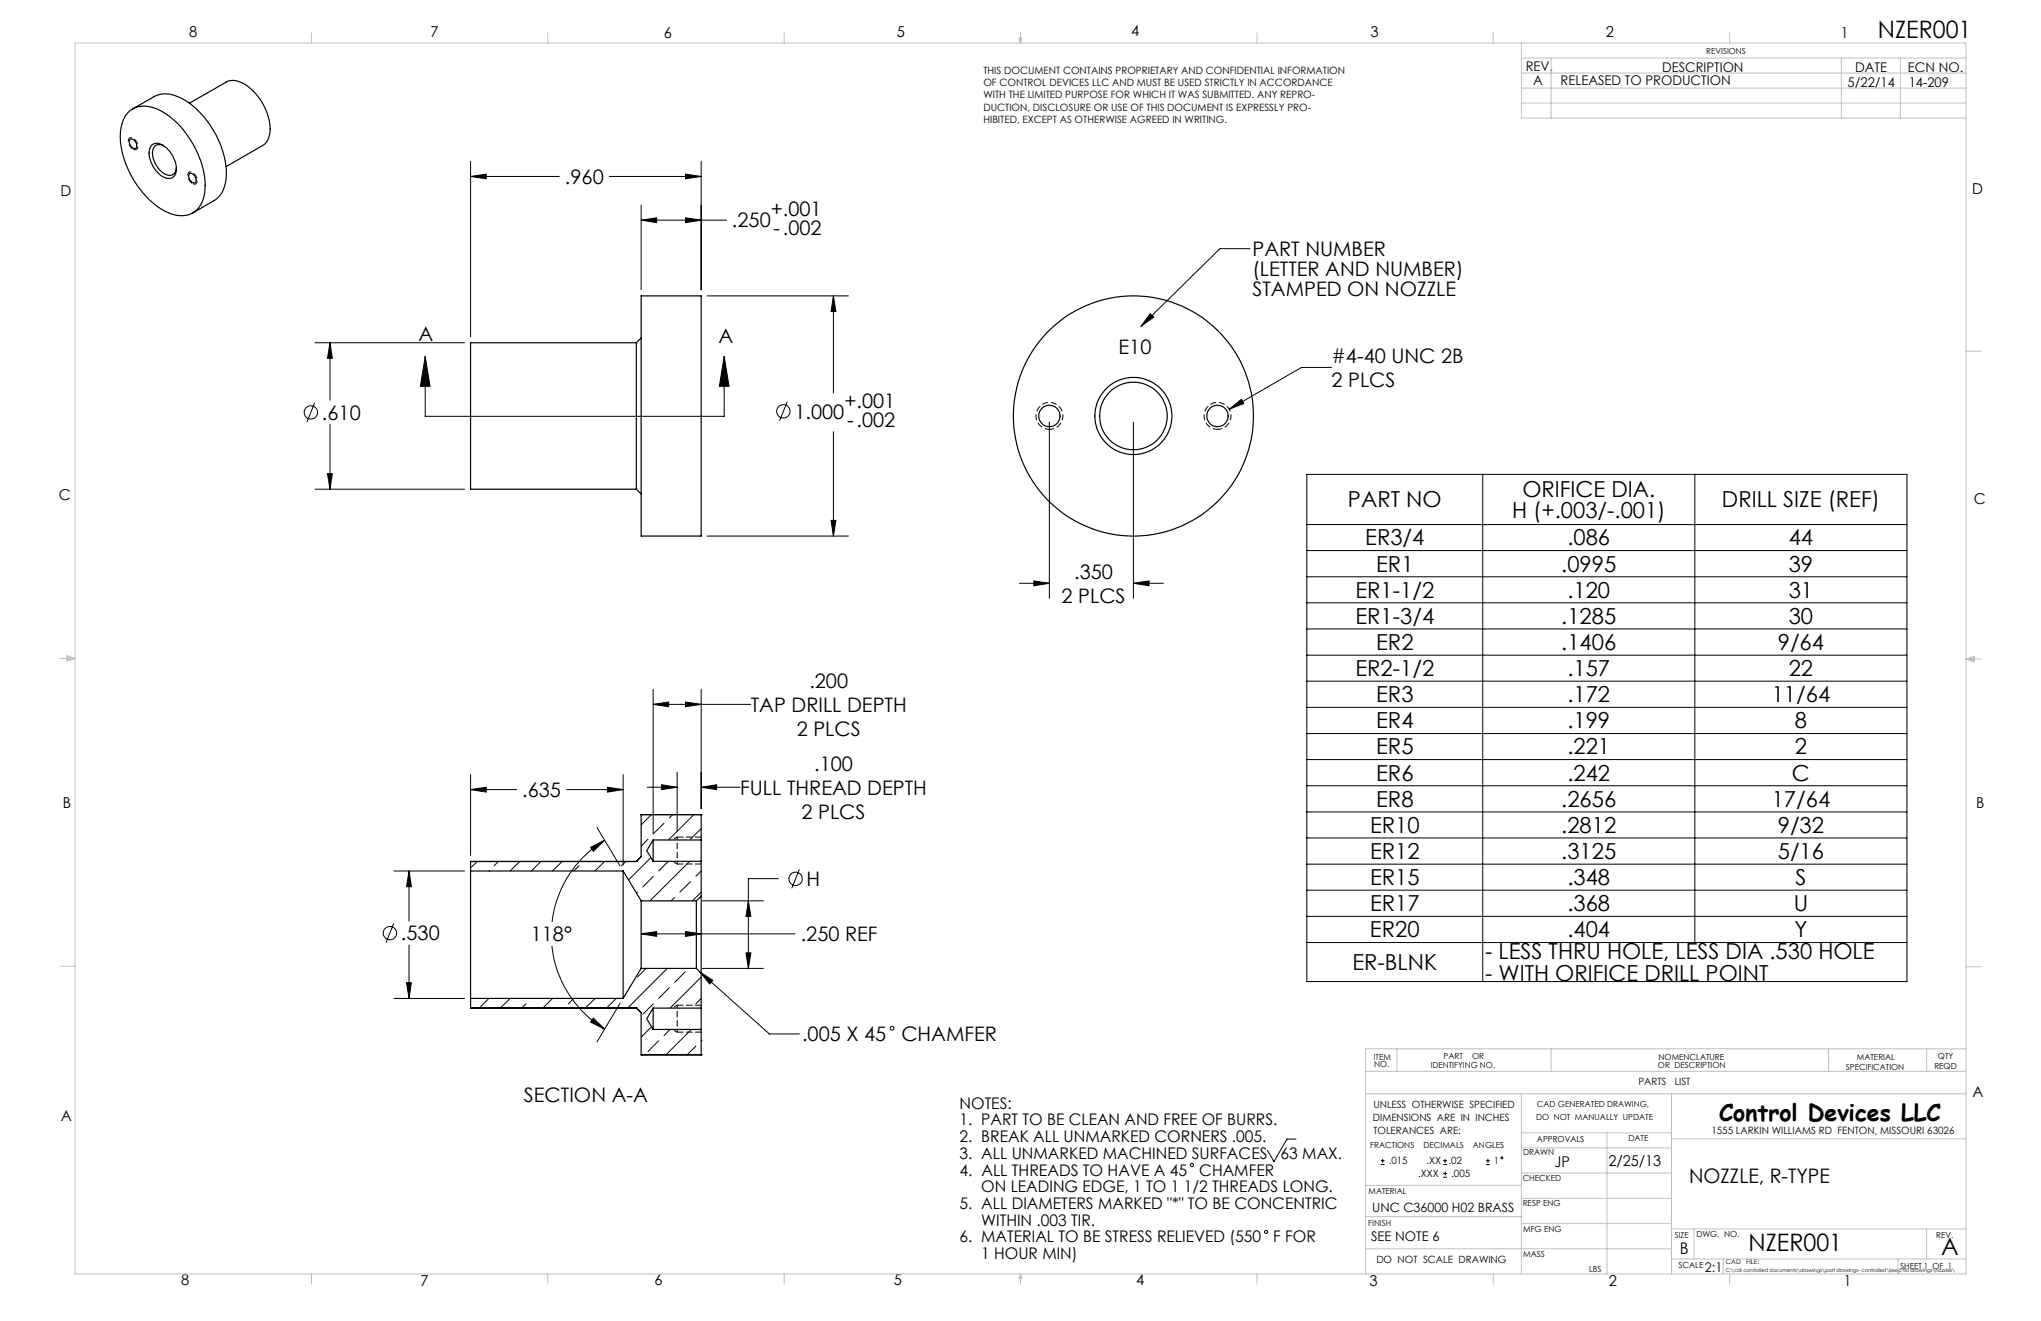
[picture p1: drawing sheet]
<svg xmlns="http://www.w3.org/2000/svg" width="432mm" height="279mm" viewBox="0 0 432 279" stroke-linecap="round" stroke-linejoin="round" font-family="sans-serif">
<g fill="none" stroke="#000" stroke-width=".21">
<path d="M99.6 37.3l3.3-.5v1zM99.6 34.1v37.1M99.6 37.3h18.7M128.9 37.3h19.4M145 36.8l3.3 .5-3.3 .5zM148.3 34.1v27.2M135.6 46.6l3.3-.5v1zM135.6 43.4v17.9M135.6 46.6h18.1M145 46.1l3.3 .5-3.3 .5zM264.4 52.6h-6.3l-16.7 16.4M66.6 72.5h31.7"/>
<path d="M69.8 72.5l.5 3.3h-1zM69.8 72.5v12.2M90 75.4l1 6.3h-2.1zM90 75.4v12.7h63.2v-12.7M149.6 62.6h29.9M153.2 75.4l1 6.3h-2zM176.3 62.6l.5 3.3h-1zM176.3 62.6v20.5M243.3 66.4l.8 .7-2.7 1.9zM281.7 77.7h-6.4l-15.3 8.9M66.6 85.2l-1.7 4.1M69.8 89.7v13.8"/>
<path d="M166.5 85l-1.6 4M176.3 91.3v22.1M222 89.3v37.2M239.8 89.3v37.2M260 86.6l2.6-2.1 .5 .8zM66.6 103.5h31.7M69.3 100.2h1l-.5 3.3zM149.6 113.4h29.9M175.8 110.1h1l-.5 3.3zM276.5 100.3h126.9v107.3h-126.9zM276.5 110.9h126.9M276.5 116.5h126.9"/>
<path d="M313.7 100.3v107.3M358.6 100.3v99.1M215.7 123.4h6.3M218.7 122.9l3.3 .5-3.3 .5zM239.8 123.4l3.3-.5v1zM239.8 123.4h6.3M276.5 122h126.9M276.5 127.5h126.9M276.5 133h126.9M276.5 138.6h126.9M138.2 149l3.3-.5v1zM138.2 145.8v30.6"/>
<path d="M138.2 149h20.6M145 148.5l3.3 .5-3.3 .5zM148.3 145.8v25.2M276.5 144.1h126.9M276.5 149.6h126.9M276.5 155.2h126.9M99.6 167l3.3-.5v1zM99.6 163.8v17.1M99.6 167h9.7M119.9 167h11.9M125 179.2l2.9-1.5-2.4 2.4zM126.3 175l4.9 8.1"/>
<path d="M127.9 177.7a23.3 23.3 0 0 0-11.1 17.3M128.5 166.5l3.3 .5-3.3 .5zM131.8 163.8v19.2M136.9 166.5h6.4M137.1 177.5l-1.5 1.5M137.8 172.3l-2.2 2.2M139.9 166l3.4 .5-3.4 .5zM140.5 174.1l-2.3 2.3M142.3 172.3l-.7 .7M143.3 163.3v12.5M146.8 172.3l-5.4 5.4M148.3 166.5l3.3-.5v1z"/>
<path d="M148.3 166.5h8.3M148.3 175.3l-2.2 2.2M276.5 160.7h126.9M276.5 166.2h126.9M276.5 171.7h126.9M276.5 177.2h126.9M83.3 195.3l-1.6 4.1M83.4 184.2h14.9M86.5 184.2l.5 3.3h-1zM86.5 184.2v10.6M86.5 199.9v11.3M101 182.2l-1.4 1.4"/>
<path d="M103.4 184.2h.1M105.4 182.2l-.8 .9M110 182.2l-2.1 2M114.4 182.2l-2 2M118.9 182.2l-2 2M122.5 183.1l-1.1 1.1M127.9 182.2l-2 2M130.4 184.2h.1M132.4 182.2l-.9 .9M134.9 188.7l-.2 .2M135.6 197.5l3.3-.5v1zM135.6 197.5h32.6"/>
<path d="M137.7 181.4l-4.7 4.7M138.2 185.3l-2.2 2.3M141.4 182.2l-2.1 2M142.7 189.8l-.7 .7M145 197l3.3 .5-3.3 .5zM145.9 182.2l-8.4 8.3M146.1 186.5l-2.3 2.2M148.3 184.2l-1.1 1.1M148.3 188.7l-1.8 1.8M148.6 190.5h12.9M158.3 190.5l.6 3.4h-1.1zM164.7 185.8h-6.4v19"/>
<path d="M169.1 183.9l-1.6 4M276.5 182.8h126.9M276.5 188.3h126.9M276.5 193.8h126.9M276.5 199.4h126.9M83.4 211.2h14.9M86 207.9h1l-.5 3.3zM103.4 211.2l-2 2M107.9 211.2l-2 2M111.3 212.3l-.9 .9M112.4 211.2h.1M116.8 200.1a23.4 23.4 0 0 0 11.1 17.6"/>
<path d="M116.9 211.2l-2 2M121.4 211.2l-1.1 1.1M125.5 215.3l2.4 2.4-2.9-1.5zM125.9 211.2l-2 2M130.4 211.2l-2.1 2M131.2 212.2l-4.9 8.2M136.7 204.8l-1.8 1.9M137.8 217.2l-2.2 2.2M138.2 212.3l-2.2 2.2M141.2 204.8l-8.4 8.4M141.6 208.9l-2.3 2.3M141.7 217.7l-1.2 1.3"/>
<path d="M145 205.6l-2.3 2.2M146.3 217.7l-5.4 5.4M148 205.5l14.8 13.2h6.3M148 205.5l2.8 1.9-.7 .7zM148.3 206.7l-6.5 6.5M148.3 211.2l-1.1 1.1M148.6 204.8h12.9M157.8 201.5h1.1l-.6 3.3zM139.3 220.1l-2.2 2.3M147.2 221.3l-1.8 1.8M148.3 220.1h.1M274.2 240.9h-1.9l-2.8 4.8-1.4-2.4"/>
<path d="M292.1 246.3h.8M292.1 245.5h.8M292.5 245.1v.8M305.3 246.3h.8M305.3 245.5h.8M305.3 249h.8M305.3 248.2h.8M305.7 245.1v.8M305.8 247.8v.8M314.4 246.3h.8M314.4 245.5h.8M314.8 245.1v.8"/>
<circle cx="65.8" cy="87.2" r="1.41"/>
<circle cx="165.7" cy="87" r="1.41"/>
<circle cx="82.5" cy="197.4" r="1.4"/>
<circle cx="168.3" cy="185.9" r="1.41"/>
<circle cx="188.8" cy="217.5" r=".41"/>
<circle cx="252.2" cy="246.4" r=".33"/>
<circle cx="317.8" cy="244.9" r=".2"/>
<circle cx="267.8" cy="260.6" r=".32"/>
</g>
<path d="M222 90.8a2.84 2.84 0 0 1-2.5-4.2 2.84 2.84 0 0 1 4.9-.2 2.84 2.84 0 0 1-2.1 4.4h-.3M257.6 90.8a2.84 2.84 0 0 1-2.5-4.2 2.84 2.84 0 0 1 4.9-.2 2.84 2.84 0 0 1-2.2 4.4h-.2" fill="none" stroke="#000" stroke-width=".21" stroke-dasharray="1.3 .6" stroke-dashoffset=".3" stroke-linecap="butt"/>
<path d="M28.2 31.6a1.64 1.64 0 0 1-.7-2.5 1.69 1.69 0 0 1 1.4 2.5l-.4 .1-.3-.1M40.7 38.8a1.64 1.64 0 0 1-.6-2.4 1.69 1.69 0 0 1 1.4 2.5h-.4l-.4-.1" fill="none" stroke="#000" stroke-width=".21" stroke-dasharray="1.3 .6" stroke-dashoffset="-.1" stroke-linecap="butt"/>
<g fill="none" stroke="#c0c0c0" stroke-width=".21">
<path d="M15.9 9.1h400v260.4h-400zM65.9 6.9v2.2M115.9 6.9v2.2M165.9 6.9v2.2M215.6 8h.6l-.3 1.1zM215.7 8l.2 1.1M215.9 6.9v2.2M216 8l-.1 1.1M265.9 6.9v2.2M315.9 6.9v2.2M321.9 9.1v15.9h94M321.9 15.5h94"/>
<path d="M321.9 18.6h94M321.9 12.3h94M328.2 12.3v12.7M365.9 6.9v2.2M389.6 12.3v12.7M402.1 12.3v12.7M321.9 21.8h94M415.9 74.3h3.2M12.7 139.3h3.2M14.2 139.1l1.7 .2M14.2 138.7l1.7 .6-1.7 .5zM15.9 139.3l-1.7 .3"/>
<path d="M415.9 139.4h3.2M415.9 139.4l1.8-.6v1.2zM415.9 139.4l1.8 .3M417.7 139.2l-1.8 .2M12.7 204.4h3.2M415.9 204.5h3.2M288.9 231.4h127M288.9 226.6h127M295.6 221.8v4.8M321.9 231.4v38.1M321.9 239.6h31.7M328.2 221.8v4.8"/>
<path d="M340 239.6v29.9M353.6 231.4v38.1M386.9 221.8v4.8M407.6 221.8v4.8M415.9 221.8h-127v47.7M288.9 257.3h33M288.9 250.7h33M321.9 258.8h31.7M321.9 253.5h31.7M321.9 248.1h31.7M321.9 242.8h31.7M353.6 259.9h62.3"/>
<path d="M353.6 240.9h62.3M358.4 259.9v6.4M407.6 259.9v6.4M65.9 269.5v2.1M115.9 269.5v2.1M165.9 269.5v2.1M215.9 269.5v2.1M215.9 269.5l.3 .8h-.6zM265.9 269.5v2.1M288.9 264.1h64.7M315.9 269.5v2.1M353.6 266.3h62.3"/>
<path d="M364.6 266.3v3.2M365.9 269.5v2.1M401.5 266.3v3.2"/>
</g>
<path d="M143.3 177.1v5.6M143.3 177.1l-1 .5M143.3 182.7l-1-.5M143.3 212.6v5.7M143.3 212.6l-1 .6M143.3 218.3l-1-.6" fill="none" stroke="#000" stroke-width=".21" stroke-dasharray="1.3 .6" stroke-dashoffset=".6"/>
<path d="M148.3 177.1h-5M148.3 182.7h-5M148.3 218.3h-5M148.3 212.6h-5" fill="none" stroke="#000" stroke-width=".21" stroke-dasharray="1.3 .6"/>
<g fill="#000">
<path d="M243.3 66.4l.8 .7-2.7 1.9zM148 205.5l2.8 1.9-.7 .7z"/>
<path d="M153.2 75.4l1 6.3h-2zM90 75.4l1 6.3h-2.1z"/>
<path d="M218.7 122.9l3.3 .5-3.3 .5zM239.8 123.4l3.3-.5v1zM260 86.6l3.1-1.3-.5-.8zM69.3 100.2h1l-.5 3.3zM69.8 72.5l.5 3.3h-1zM175.8 110.1h1l-.5 3.3zM176.3 62.6l.5 3.3h-1zM145 46.1l3.3 .5-3.3 .5zM135.6 46.6l3.3-.5v1zM99.6 37.3l3.3-.5v1zM145 36.8l3.3 .5-3.3 .5zM86.5 184.2l.5 3.3h-1zM86 207.9h1l-.5 3.3zM128.5 166.5l3.3 .5-3.3 .5zM99.6 167l3.3-.5v1zM157.8 201.5h1.1l-.6 3.3zM158.3 190.5l.6 3.4h-1.1zM125 179.2l2.9-1.5-2.4 2.4zM125.5 215.3l2.4 2.4-2.9-1.5zM135.6 197.5l3.3-.5v1zM145 197l3.3 .5-3.3 .5zM139.9 166l3.4 .5-3.4 .5zM148.3 166.5l3.3-.5v1zM138.2 149l3.3-.5v1zM145 148.5l3.3 .5-3.3 .5z"/>
</g>
<g fill="none" stroke="#000" stroke-width=".25">
<path d="M27.2 23.7a5.5 5.5 0 0 1 6.6-.4 19.6 19.6 0 0 1 9.6 16.4 5.5 5.5 0 0 1-3.9 5.8 8.2 8.2 0 0 1-6.6-2.1 19.8 19.8 0 0 1-7.4-15.5 7.1 7.1 0 0 1 1.7-4.2zM27.4 29.6a.9 .9 0 0 1 1.4 .6l.1 .2a.65 .65 0 0 1 0 .7 .65 .65 0 0 1-.6 .3h-.1a1.53 1.53 0 0 1-.8-1.8zM28.1 23l4.5-2.5a6.1 6.1 0 0 1 6.1 .5 19.6 19.6 0 0 1 9.2 16.6 5.9 5.9 0 0 1-2.6 4.8l-4.5 2.6M32 30.8a2.24 2.24 0 0 1 3.1 .4 5.7 5.7 0 0 1 2 5.6 1.72 1.72 0 0 1-2.7 .5 5.8 5.8 0 0 1-2.7-5.9zM34.6 30.8a1.55 1.55 0 0 0-1.8 .1 1.55 1.55 0 0 0-.5 1.7 5 5 0 0 0 3.4 4.5 1.41 1.41 0 0 0 1.6-1.6M40.1 36.7a1.26 1.26 0 0 1 1.2 .6 1.26 1.26 0 0 1-.1 1.4 1.39 1.39 0 0 1-1.1-2zM40.1 21.8l7.7-4.4a4.5 4.5 0 0 1 5 1.1 11.7 11.7 0 0 1 4.2 9.9 3.3 3.3 0 0 1-1.5 2.4l-7.7 4.4M134.6 72.5v31M134.6 72.5h-35v31h35M135.6 62.6h12.7v50.8h-12.7zM135.6 71.5l-1 1M134.6 103.5l1 1"/>
<path d="M135.6 172.3h.1M135.6 172.3h12.7M135.6 172.3v8.9l-1 1M138.2 177.7l-1.4 2.2 1.4 2.3M138.2 177.7v4.5M138.2 177.7h10.1M148.3 172.3h.1M148.3 177.7v4.5M148.3 172.3v5.4M99.6 182.2h.1M99.6 184.2v27M99.6 182.2h35"/>
<path d="M99.6 182.2v2M99.6 184.2h32.2M131.8 184.2v27M131.8 184.2l3.8 6.3M134.6 182.2h.1M135.6 190.5v14.3M135.6 190.5h11.7M138.2 182.2h10.1M147.3 190.5v14.3M148.3 189.5v16.3M148.3 182.2v7.3M148.3 189.5l-1 1"/>
<path d="M99.6 213.2h.1M99.6 213.2h35M99.6 211.2v2M99.6 211.2h32.2M134.6 213.2h.1M134.6 213.2l1 1v8.9M135.6 204.8l-3.8 6.4M135.6 204.8h11.7M138.2 213.2l-1.4 2.3 1.4 2.2M138.2 213.2v4.5M138.2 213.2h10.1M138.2 217.7h10.1"/>
<path d="M147.3 204.8l1 1M148.3 213.2v4.5M148.3 205.8v7.4M148.3 217.7v5.4M135.6 223.1h.1M135.6 223.1h12.7M148.3 223.1h.1"/>
<circle cx="222" cy="88" r="2.27"/>
<circle cx="239.8" cy="88" r="25.4"/>
<circle cx="239.8" cy="88" r="7.1"/>
<circle cx="239.8" cy="88" r="8.2"/>
<circle cx="257.6" cy="88" r="2.27"/>
</g>
<g font-size="5.1">
<text x="397.3" y="8">NZER001</text>
<text x="369.9" y="264.7">NZER001</text>
<text x="410.6" y="265.5">A</text>
</g>
<text font-size="4.9" x="363.7" y="237.1">Control Devices LLC</text>
<g font-size="4.7">
<text x="285.2" y="107.3">PART NO</text>
<text x="322.1" y="105">ORIFICE DIA.</text>
<text x="364.3" y="107.3">DRILL SIZE (REF)</text>
<text x="319.9" y="109.6">H (+.003/-.001)</text>
<text x="288.8" y="115.4">ER3/4</text>
<text x="331.6" y="115.4">.086</text>
<text x="378.4" y="115.4">44</text>
<text x="291.1" y="120.9">ER1</text>
<text x="330.3" y="120.9">.0995</text>
<text x="378.4" y="120.9">39</text>
<text x="286.8" y="126.4">ER1-1/2</text>
<text x="286.8" y="131.9">ER1-3/4</text>
<text x="330.3" y="131.9">.1285</text>
<text x="331.6" y="126.4">.120</text>
<text x="378.4" y="126.4">31</text>
<text x="378.4" y="131.9">30</text>
<text x="291.1" y="137.5">ER2</text>
<text x="330.3" y="137.5">.1406</text>
<text x="376.1" y="137.5">9/64</text>
<text x="286.8" y="143">ER2-1/2</text>
<text x="331.6" y="143">.157</text>
<text x="378.4" y="143">22</text>
<text x="291.1" y="148.5">ER3</text>
<text x="331.6" y="148.5">.172</text>
<text x="374.8" y="148.5">11/64</text>
<text x="291.1" y="154">ER4</text>
<text x="331.6" y="154">.199</text>
<text x="379.7" y="154">8</text>
<text x="291.1" y="159.6">ER5</text>
<text x="331.6" y="159.6">.221</text>
<text x="379.7" y="159.6">2</text>
<text x="291.1" y="165.1">ER6</text>
<text x="331.6" y="165.1">.242</text>
<text x="379.1" y="165.1">C</text>
<text x="291.1" y="170.6">ER8</text>
<text x="330.3" y="170.6">.2656</text>
<text x="374.8" y="170.6">17/64</text>
<text x="289.8" y="176.1">ER10</text>
<text x="330.3" y="176.1">.2812</text>
<text x="376.1" y="176.1">9/32</text>
<text x="289.8" y="181.7">ER12</text>
<text x="330.3" y="181.7">.3125</text>
<text x="376.1" y="181.7">5/16</text>
<text x="289.8" y="187.2">ER15</text>
<text x="331.6" y="187.2">.348</text>
<text x="379.9" y="187.2">S</text>
<text x="289.8" y="192.7">ER17</text>
<text x="331.6" y="192.7">.368</text>
<text x="379.5" y="192.7">U</text>
<text x="289.8" y="198.2">ER20</text>
<text x="314.2" y="202.9">- LESS THRU HOLE, LESS DIA .530 HOLE</text>
<text x="331.6" y="198.2">.404</text>
<text x="379.6" y="198.2">Y</text>
<text x="286.1" y="205.1">ER-BLNK</text>
<text x="314.2" y="207.4">- WITH ORIFICE DRILL POINT</text>
</g>
<g font-size="4.2">
<text x="119.5" y="38.9">.960</text>
<text x="154.9" y="47.9">.250</text>
<text x="163.1" y="45.6">+.001</text>
<text x="163.6" y="49.8">-.002</text>
<text x="265" y="54.2">PART NUMBER</text>
<text x="265" y="58.4">(LETTER AND NUMBER)</text>
<text x="265" y="62.6">STAMPED ON NOZZLE</text>
<text x="88.6" y="72.1">A</text>
<text x="152" y="72.5">A</text>
<text x="236.6" y="74.8">E10</text>
<text x="281.7" y="76.8">#4-40 UNC 2B</text>
<text x="281.7" y="81.8">2 PLCS</text>
<text x="68.1" y="88.8">.610</text>
<text x="168.1" y="88.5">1.000</text>
<text x="178.6" y="86.3">+.001</text>
<text x="179.2" y="90.4">-.002</text>
<text x="227.3" y="122.4">.350</text>
<text x="224.6" y="127.5">2 PLCS</text>
<text x="171.2" y="145.5">.200</text>
<text x="158.8" y="150.6">TAP DRILL DEPTH</text>
<text x="168.6" y="155.6">2 PLCS</text>
<text x="172.2" y="163">.100</text>
<text x="110.5" y="168.6">.635</text>
<text x="156.6" y="168.1">FULL THREAD DEPTH</text>
<text x="169.6" y="173.1">2 PLCS</text>
<text x="170.7" y="187.4">H</text>
<text x="84.8" y="198.9">.530</text>
<text x="112.3" y="199.1">118°</text>
<text x="169.4" y="199.1">.250 REF</text>
<text x="169.7" y="220.3">.005 X 45</text>
<text x="190.7" y="220.3">CHAMFER</text>
<text x="110.9" y="233">SECTION A-A</text>
<text x="357.4" y="250.2">NOZZLE, R-TYPE</text>
</g>
<g font-size="3.4">
<text x="203" y="234.5">NOTES:</text>
<text x="203" y="238">1. PART TO BE CLEAN AND FREE OF BURRS.</text>
<text x="203" y="241.5">2. BREAK ALL UNMARKED CORNERS .005.</text>
<text x="203" y="245.1">3. ALL UNMARKED MACHINED SURFACES</text>
<text x="270.9" y="245.1">63 MAX.</text>
<text x="203" y="248.6">4. ALL THREADS TO HAVE A 45</text>
<text x="253.7" y="248.6">CHAMFER</text>
<text x="203" y="255.7">5. ALL DIAMETERS MARKED &quot;*&quot; TO BE CONCENTRIC</text>
<text x="207.6" y="252.2">ON LEADING EDGE, 1 TO 1 1/2 THREADS LONG.</text>
<text x="203" y="262.8">6. MATERIAL TO BE STRESS RELIEVED (550</text>
<text x="207.6" y="259.2">WITHIN .003 TIR.</text>
<text x="269.4" y="262.8">F FOR</text>
<text x="207.6" y="266.3">1 HOUR MIN)</text>
<text x="355.4" y="265.2">B</text>
</g>
<g font-size="3.2">
<text x="40" y="7.9">8</text>
<text x="91.1" y="7.9">7</text>
<text x="140.4" y="8.1">6</text>
<text x="189.8" y="7.9">5</text>
<text x="239.3" y="7.6">4</text>
<text x="289.9" y="7.9">3</text>
<text x="339.7" y="7.9">2</text>
<text x="389.5" y="8.1">1</text>
<text x="12.8" y="41.6">D</text>
<text x="417.3" y="41.1">D</text>
<text x="12.4" y="105.7">C</text>
<text x="417.6" y="106.5">C</text>
<text x="13.3" y="170.9">B</text>
<text x="418.1" y="170.8">B</text>
<text x="417.3" y="231.9">A</text>
<text x="12.9" y="237.2">A</text>
<text x="38.3" y="271.8">8</text>
<text x="88.9" y="272">7</text>
<text x="138.5" y="271.8">6</text>
<text x="189.1" y="271.8">5</text>
<text x="240.4" y="271.8">4</text>
<text x="289.7" y="272">3</text>
<text x="340.3" y="272">2</text>
<text x="390.1" y="272">1</text>
</g>
<g font-size="3.1">
<text x="328.9" y="246.8">JP</text>
<text x="340.3" y="246.5">2/25/13</text>
</g>
<g font-size="2.8">
<text x="322.8" y="15.1">REV.</text>
<text x="324.3" y="18">A</text>
<text x="330.1" y="18">RELEASED TO PRODUCTION</text>
<text x="351.6" y="15.2">DESCRIPTION</text>
<text x="392.5" y="15.2">DATE</text>
<text x="403.7" y="15.2">ECN NO.</text>
<text x="390.9" y="18.4">5/22/14</text>
<text x="403.8" y="18.4">14-209</text>
<text x="290.1" y="262.6">SEE NOTE 6</text>
<text x="360.7" y="269">2:1</text>
</g>
<text font-size="2.7" x="290.3" y="256.3">UNC C36000 H02 BRASS</text>
<g font-size="2.1">
<text x="208.1" y="15.6">THIS DOCUMENT CONTAINS PROPRIETARY AND CONFIDENTIAL INFORMATION</text>
<text x="208.1" y="18.2">OF CONTROL DEVICES LLC AND MUST BE USED STRICTLY IN ACCORDANCE</text>
<text x="208.1" y="20.8">WITH THE LIMITED PURPOSE FOR WHICH IT WAS SUBMITTED. ANY REPRO-</text>
<text x="208.1" y="23.4">DUCTION, DISCLOSURE OR USE OF THIS DOCUMENT IS EXPRESSLY PRO-</text>
<text x="208.1" y="26">HIBITED, EXCEPT AS OTHERWISE AGREED IN WRITING.</text>
<text x="346.6" y="229.4">PARTS</text>
<text x="354.3" y="229.4">LIST</text>
<text x="290.5" y="237.1">DIMENSIONS ARE IN INCHES</text>
<text x="290.6" y="234.5">UNLESS OTHERWISE SPECIFIED</text>
<text x="290.6" y="239.9">TOLERANCES ARE:</text>
<text x="362.1" y="239.8">1555 LARKIN WILLIAMS RD FENTON, MISSOURI 63026</text>
<text x="293.8" y="246.3">.015</text>
<text x="300" y="249">.XXX</text>
<text x="301.8" y="246.3">.XX</text>
<text x="306.4" y="246.3">.02</text>
<text x="307" y="249">.005</text>
<text x="316" y="246.3">1</text>
<text x="291.2" y="267.1">DO NOT SCALE DRAWING</text>
</g>
<g font-size="1.8">
<text x="361" y="11.5">REVISIONS</text>
<text x="290.6" y="224.1">ITEM</text>
<text x="290.8" y="225.7">NO.</text>
<text x="302.7" y="225.9">IDENTIFYING NO.</text>
<text x="305.4" y="223.9">PART</text>
<text x="311.4" y="223.9">OR</text>
<text x="350.8" y="226">OR DESCRIPTION</text>
<text x="350.9" y="224.1">NOMENCLATURE</text>
<text x="390.5" y="226.3">SPECIFICATION</text>
<text x="392.9" y="224.2">MATERIAL</text>
<text x="409.2" y="226.2">REQD</text>
<text x="410" y="224.1">QTY</text>
<text x="325" y="236.9">DO NOT MANUALLY UPDATE</text>
<text x="325.2" y="234.1">CAD GENERATED DRAWING,</text>
<text x="289.9" y="242.7">FRACTIONS</text>
<text x="301.2" y="242.7">DECIMALS</text>
<text x="311.6" y="242.7">ANGLES</text>
<text x="322.2" y="244.3">DRAWN</text>
<text x="325.2" y="241.6">APPROVALS</text>
<text x="344.5" y="241.4">DATE</text>
<text x="322.1" y="249.8">CHECKED</text>
<text x="289.5" y="252.6">MATERIAL</text>
<text x="322.1" y="255.1">RESP ENG</text>
<text x="289.5" y="259.3">FINISH</text>
<text x="322.2" y="260.5">MFG ENG</text>
<text x="354.3" y="261.8">SIZE</text>
<text x="358.9" y="261.7">DWG. NO.</text>
<text x="409.6" y="261.8">REV.</text>
<text x="322.2" y="266">MASS</text>
<text x="336.2" y="269">LBS</text>
<text x="355.1" y="268.2">SCALE</text>
<text x="402" y="268.4">SHEET 1 OF 1</text>
</g>
<g font-size="1.4">
<text x="365.1" y="267.4">CAD</text>
<text x="369.4" y="267.4">FILE:</text>
</g>
<text font-size="1.1" x="365.1" y="269">C:\cdi controlled documents\drawings\part drawings- controlled\keep flo drawings\nozzles\</text>
</svg>
